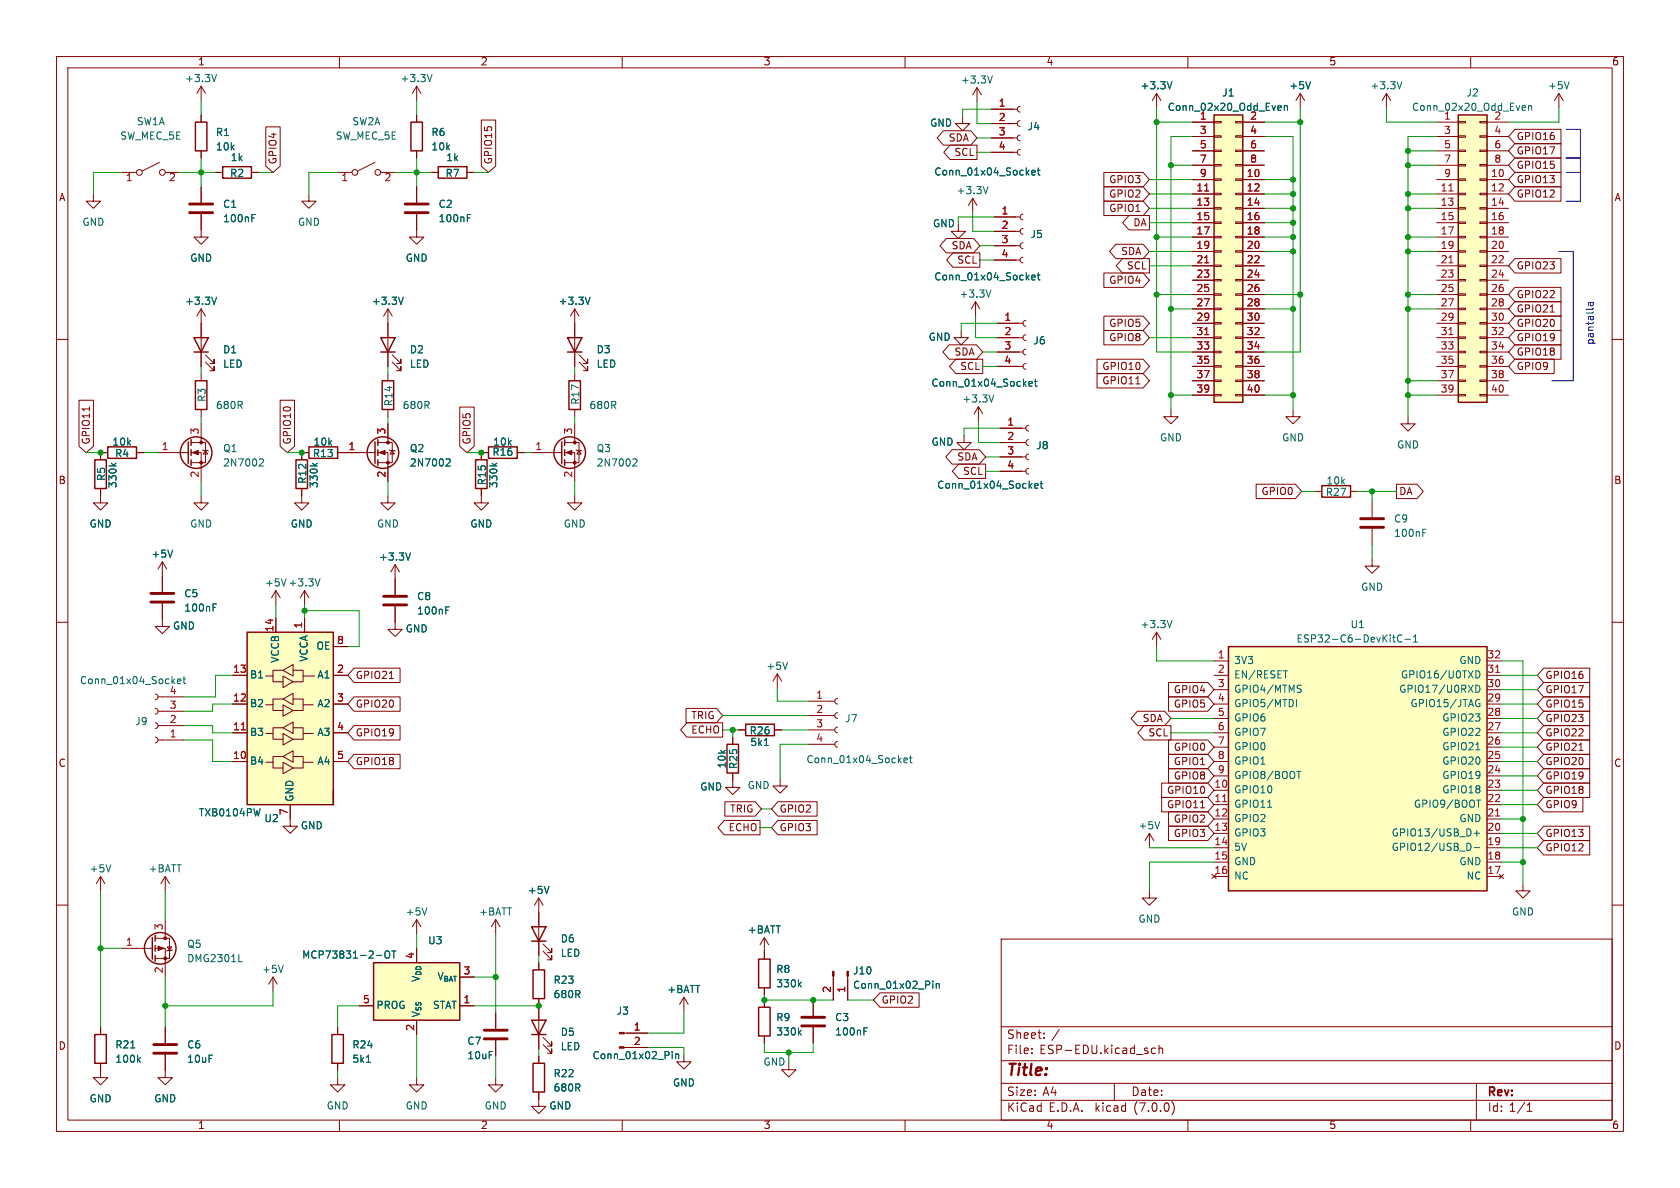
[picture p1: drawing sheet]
<svg xmlns="http://www.w3.org/2000/svg" width="297mm" height="210mm" viewBox="0 0 297 210" stroke-linecap="round" stroke-linejoin="round" font-family="sans-serif">
<g fill="none" stroke="#840000" stroke-width=".18">
<path d="M10 10h277v190h-277zM12 12h273v186h-273zM35.6 15.2v2.6M35.6 15.2l-.8 1.3M35.6 15.2l.7 1.3M60 10v2M73.7 15.2l-.8 1.3M73.7 15.2v2.6M73.7 15.2l.7 1.3M110 10v2M160 10v2M172.7 15.5l-.7 1.3"/>
<path d="M172.7 15.5v2.5M172.7 15.5l.8 1.3M175.3 19.3h4.5M180.3 18.8l-.3 .1-.2 .4 .2 .4 .3 .1M204.5 16.5l-.8 1.3M204.5 16.5v2.6M204.5 16.5l.7 1.3M210 10v2M229.9 16.5l-.8 1.3M229.9 16.5v2.6M229.9 16.5l.7 1.3M245.1 16.5l-.8 1.3"/>
<path d="M245.1 16.5v2.6M245.1 16.5l.8 1.3M260 10v2M275.6 16.5l-.8 1.3M275.6 16.5v2.6M275.6 16.5l.8 1.3M16.5 34.3v1.3h1.3l-1.3 1.2-1.3-1.2h1.3M21.6 30.5h2.5M28.2 28.7l-3.1 1.5M29.2 30.5h2.5M35.6 37.8v4.1h1.2l-1.2 1.3-1.3-1.3h1.3M35.6 20.3v1.3"/>
<path d="M35.6 26.7v1.2M35.6 33v2.8M38.1 30.5h1.3M44.4 30.5h1.3M47 22.4h2.5v7l-1.2 1.1-1.3-1.1zM54.6 34.3v1.3h1.3l-1.3 1.2-1.3-1.2h1.3M59.7 30.5h2.5M66.3 28.7l-3.1 1.5M67.3 30.5h2.5M73.7 37.8v4.1h1.2l-1.2 1.3-1.3-1.3h1.3M73.7 20.3v1.3M73.7 26.7v1.2"/>
<path d="M73.7 33v2.8M76.2 30.5h1.3M82.5 30.5h1.3M85.1 21.2h2.5v8.2l-1.2 1.1-1.3-1.1zM166.8 23.1h4.8l1.1 1.3-1.1 1.3h-4.8l-1.1-1.3zM168 25.7h4.7v2.5h-4.7l-1.2-1.3zM169.4 39.6v1.3h1.3l-1.3 1.3-1.3-1.3h1.3M170.2 20.6v1.2h1.2l-1.2 1.3-1.3-1.3h1.3M172 35.1l-.8 1.2M172 35.1v2.5M172 35.1l.7 1.2M175.3 26.9h4.5"/>
<path d="M175.3 24.4h4.5M175.3 21.8h4.5M175.8 38.4h4.5M180.3 26.4l-.3 .2-.2 .3 .2 .4 .3 .1M180.3 23.9l-.3 .1-.2 .4 .2 .3 .3 .2M180.3 21.3l-.3 .2-.2 .3 .2 .4 .3 .2M180.8 37.8l-.3 .2-.2 .3 .2 .4 .3 .2M195.1 35.6h7l1.1 1.2-1.1 1.3h-7zM195.1 30.5h7l1.1 1.3-1.1 1.2h-7zM195.1 33h7l1.1 1.3-1.1 1.3h-7zM199.6 38.1h3.6v2.5h-3.6l-1.1-1.2zM210.8 21.6h3.8"/>
<path d="M210.8 31.8h3.8M210.8 34.3h3.8M210.8 36.8h3.8M210.8 39.4h3.8M210.8 24.1h3.8M210.8 26.7h3.8M210.8 29.2h3.8M214.6 39.2h1.3v.3h-1.3zM214.6 36.7h1.3v.3h-1.3zM214.6 34.2h1.3v.2h-1.3zM214.6 31.6h1.3v.3h-1.3zM214.6 29.1h1.3v.2h-1.3z"/>
<path d="M214.6 26.5h1.3v.3h-1.3zM214.6 24h1.3v.3h-1.3zM214.6 21.5h1.3v.2h-1.3zM218.4 39.2h1.3v.3h-1.3zM218.4 36.7h1.3v.3h-1.3zM218.4 34.2h1.3v.2h-1.3zM218.4 31.6h1.3v.3h-1.3zM218.4 29.1h1.3v.2h-1.3zM218.4 26.5h1.3v.3h-1.3zM218.4 24h1.3v.3h-1.3zM218.4 21.5h1.3v.2h-1.3zM219.7 21.6h3.8"/>
<path d="M219.7 31.8h3.8M219.7 34.3h3.8M219.7 36.8h3.8M219.7 39.4h3.8M219.7 24.1h3.8M219.7 26.7h3.8M219.7 29.2h3.8M254 21.6h3.8M254 31.8h3.8M254 34.3h3.8M254 36.8h3.8M254 39.4h3.8"/>
<path d="M254 24.1h3.8M254 26.7h3.8M254 29.2h3.8M257.8 39.2h1.3v.3h-1.3zM257.8 36.7h1.3v.3h-1.3zM257.8 34.2h1.3v.2h-1.3zM257.8 31.6h1.3v.3h-1.3zM257.8 29.1h1.3v.2h-1.3zM257.8 26.5h1.3v.3h-1.3zM257.8 24h1.3v.3h-1.3zM257.8 21.5h1.3v.2h-1.3zM261.6 39.2h1.3v.3h-1.3z"/>
<path d="M261.6 36.7h1.3v.3h-1.3zM261.6 34.2h1.3v.2h-1.3zM261.6 31.6h1.3v.3h-1.3zM261.6 29.1h1.3v.2h-1.3zM261.6 26.5h1.3v.3h-1.3zM261.6 24h1.3v.3h-1.3zM261.6 21.5h1.3v.2h-1.3zM262.9 21.6h3.8M262.9 31.8h3.8M262.9 34.3h3.8M262.9 36.8h3.8M262.9 39.4h3.8"/>
<path d="M262.9 24.1h3.8M262.9 26.7h3.8M262.9 29.2h3.8M267.8 27.9h8.2v2.6h-8.2l-1.1-1.3zM267.8 25.4h8.2v2.5h-8.2l-1.1-1.2zM267.8 22.9h8.2v2.5h-8.2l-1.1-1.3zM267.8 33h8.2v2.6h-8.2l-1.1-1.3zM267.8 30.5h8.2v2.5h-8.2l-1.1-1.2zM10 60h2M35.6 54.6v10.2M35.6 54.6l-.8 1.3M35.6 54.6l.7 1.3"/>
<path d="M68.6 54.6l-.8 1.3M68.6 54.6v10.2M68.6 54.6l.7 1.3M101.6 54.6v10.2M101.6 54.6l-.8 1.3M101.6 54.6l.8 1.3M167.3 42.2h4.8l1.1 1.2-1.1 1.3h-4.8l-1.1-1.3zM168.5 44.7h4.7v2.5h-4.7l-1.1-1.2zM169.9 58.4v1.3h1.3l-1.3 1.3-1.2-1.3h1.2M172.5 53.3l-.8 1.3M172.5 53.3v2.6M172.5 53.3l.7 1.3"/>
<path d="M175.8 46h4.5M175.8 43.4h4.5M175.8 40.9h4.5M176.3 57.2h4.5M176.3 59.7h4.5M180.8 45.5l-.3 .1-.2 .4 .2 .3 .3 .2M180.8 42.9l-.3 .2-.2 .3 .2 .4 .3 .1M180.8 40.4l-.3 .1-.2 .4 .2 .3 .3 .2M181.4 59.2l-.4 .1-.1 .4 .1 .3 .4 .2M181.4 56.6l-.4 .2-.1 .3 .1 .4 .4 .2M195.1 55.9h7l1.1 1.3-1.1 1.2h-7zM195.1 58.4h7l1.1 1.3-1.1 1.3h-7z"/>
<path d="M195.1 48.3h7l1.1 1.2-1.1 1.3h-7zM197.3 43.2h4.8l1.1 1.3-1.1 1.2h-4.8l-1.1-1.2zM198.4 45.7h4.8v2.6h-4.8l-1.1-1.3zM210.8 41.9h3.8M210.8 44.5h3.8M210.8 47h3.8M210.8 49.5h3.8M210.8 52.1h3.8M210.8 54.6h3.8M210.8 57.2h3.8M210.8 59.7h3.8M214.6 59.6h1.3v.2h-1.3z"/>
<path d="M214.6 57h1.3v.3h-1.3zM214.6 54.5h1.3v.2h-1.3zM214.6 51.9h1.3v.3h-1.3zM214.6 49.4h1.3v.3h-1.3zM214.6 46.9h1.3v.2h-1.3zM214.6 44.3h1.3v.3h-1.3zM214.6 41.8h1.3v.2h-1.3zM218.4 59.6h1.3v.2h-1.3zM218.4 57h1.3v.3h-1.3zM218.4 54.5h1.3v.2h-1.3zM218.4 51.9h1.3v.3h-1.3zM218.4 49.4h1.3v.3h-1.3z"/>
<path d="M218.4 46.9h1.3v.2h-1.3zM218.4 44.3h1.3v.3h-1.3zM218.4 41.8h1.3v.2h-1.3zM219.7 41.9h3.8M219.7 44.5h3.8M219.7 47h3.8M219.7 49.5h3.8M219.7 52.1h3.8M219.7 54.6h3.8M219.7 57.2h3.8M219.7 59.7h3.8M254 41.9h3.8"/>
<path d="M254 44.5h3.8M254 47h3.8M254 49.5h3.8M254 52.1h3.8M254 54.6h3.8M254 57.2h3.8M254 59.7h3.8M257.8 59.6h1.3v.2h-1.3zM257.8 57h1.3v.3h-1.3zM257.8 54.5h1.3v.2h-1.3zM257.8 51.9h1.3v.3h-1.3zM257.8 49.4h1.3v.3h-1.3z"/>
<path d="M257.8 46.9h1.3v.2h-1.3zM257.8 44.3h1.3v.3h-1.3zM257.8 41.8h1.3v.2h-1.3zM261.6 59.6h1.3v.2h-1.3zM261.6 57h1.3v.3h-1.3zM261.6 54.5h1.3v.2h-1.3zM261.6 51.9h1.3v.3h-1.3zM261.6 49.4h1.3v.3h-1.3zM261.6 46.9h1.3v.2h-1.3zM261.6 44.3h1.3v.3h-1.3zM261.6 41.8h1.3v.2h-1.3zM262.9 41.9h3.8"/>
<path d="M262.9 44.5h3.8M262.9 47h3.8M262.9 49.5h3.8M262.9 52.1h3.8M262.9 54.6h3.8M262.9 57.2h3.8M262.9 59.7h3.8M267.8 53.3h8.2v2.6h-8.2l-1.1-1.3zM267.8 50.8h8.2v2.5h-8.2l-1.1-1.2zM267.8 55.9h8.2v2.5h-8.2l-1.1-1.2zM267.8 58.4h8.2v2.6h-8.2l-1.1-1.3zM267.8 45.7h8.2v2.6h-8.2l-1.1-1.3z"/>
<path d="M285 60h2M14 70.7h2.5v8.2l-1.3 1.1-1.2-1.1zM33.8 78.2h2.5v3.6h-2.5M35.6 66v1.3M35.6 72.4v1.3M35.6 74.9v3.3M35.8 79.5l.1 .1h.8l.1 .2M36.3 79.6l.4 .7h-.8zM36.3 64l1.5 1.5v-.7v.7h-.7M36.3 62.7l1.5 1.6v-.8v.8h-.7M49.5 70.7h2.6v8.2l-1.3 1.1-1.3-1.1zM66.8 78.2h2.5v3.6h-2.5"/>
<path d="M68.6 66v1.3M68.6 72.4v1.3M68.6 74.9v3.3M68.8 79.5l.2 .1h.7l.1 .2M69.3 64l1.6 1.5v-.7v.7h-.8M69.3 62.7l1.6 1.6v-.8v.8h-.8M69.3 79.6l.4 .7h-.7zM81.3 72h2.5v6.9l-1.3 1.1-1.2-1.1zM99.8 78.2h2.6v3.6h-2.6M101.6 66v1.3M101.6 72.4v1.3M101.6 74.9v3.3"/>
<path d="M101.9 79.5l.1 .1h.7l.2 .2M102.4 64l1.5 1.5v-.7v.7h-.8M102.4 62.7l1.5 1.6v-.8v.8h-.8M102.4 79.6l.3 .7h-.7zM167.8 61h4.8l1.1 1.2-1.1 1.3h-4.8l-1.1-1.3zM168.3 79.5h4.8l1.1 1.3-1.1 1.2h-4.8l-1.1-1.2zM169 63.5h4.7v2.5h-4.7l-1.1-1.2zM170.4 77v1.2h1.3l-1.3 1.3-1.2-1.3h1.2M173 71.9l-.8 1.3M173 71.9v2.5M173 71.9l.7 1.3M176.3 62.2h4.5"/>
<path d="M176.3 64.8h4.5M176.8 78.2h4.6M176.8 75.7h4.6M181.4 64.3l-.4 .1-.1 .4 .1 .3 .4 .2M181.4 61.7l-.4 .2-.1 .3 .1 .4 .4 .1M181.9 77.7l-.4 .2-.1 .3 .1 .4 .4 .1M181.9 75.2l-.4 .1-.1 .4 .1 .3 .4 .2M193.9 63.5h8.2l1.1 1.3-1.1 1.2h-8.2zM193.9 66h8.2l1.1 1.3-1.1 1.3h-8.2zM200.8 67.9h.7M207 72.4v1.3h1.3l-1.3 1.2-1.3-1.2h1.3M210.8 62.2h3.8"/>
<path d="M210.8 64.8h3.8M210.8 67.3h3.8M210.8 69.9h3.8M214.6 69.7h1.3v.3h-1.3zM214.6 67.2h1.3v.2h-1.3zM214.6 64.6h1.3v.3h-1.3zM214.6 62.1h1.3v.3h-1.3zM218.4 69.7h1.3v.3h-1.3zM218.4 67.2h1.3v.2h-1.3zM218.4 64.6h1.3v.3h-1.3zM218.4 62.1h1.3v.3h-1.3zM219.7 62.2h3.8"/>
<path d="M219.7 64.8h3.8M219.7 67.3h3.8M219.7 69.9h3.8M228.6 72.4v1.3h1.3l-1.3 1.2-1.3-1.2h1.3M248.9 73.7v1.2h1.3l-1.3 1.3-1.3-1.3h1.3M254 62.2h3.8M254 64.8h3.8M254 67.3h3.8M254 69.9h3.8M257.8 69.7h1.3v.3h-1.3zM257.8 67.2h1.3v.2h-1.3zM257.8 64.6h1.3v.3h-1.3z"/>
<path d="M257.8 62.1h1.3v.3h-1.3zM261.6 69.7h1.3v.3h-1.3zM261.6 67.2h1.3v.2h-1.3zM261.6 64.6h1.3v.3h-1.3zM261.6 62.1h1.3v.3h-1.3zM262.9 62.2h3.8M262.9 64.8h3.8M262.9 67.3h3.8M262.9 69.9h3.8M267.8 63.5h7v2.5h-7l-1.1-1.2zM267.8 61h8.2v2.5h-8.2l-1.1-1.3zM17.8 86.4v2.5h1.2l-1.2 1.3-1.3-1.3h1.3"/>
<path d="M19 80h-1.2v1.3M24.1 80h1.3M27.9 80h5.4M28.7 99.3l-.8 1.3M28.7 99.3v5.3M28.7 99.3l.8 1.3M33.8 80h1.8v5.1M35.6 87.6v1.3h1.2l-1.2 1.3-1.3-1.3h1.3M53.3 86.4v2.5h1.3l-1.3 1.3-1.2-1.3h1.2M54.6 80h-1.3v1.3M59.7 80h6.6M66.8 80h1.8v5.1"/>
<path d="M68.6 87.6v1.3h1.2l-1.2 1.3-1.3-1.3h1.3M69.8 99.8v5.4M69.8 99.8l-.7 1.3M69.8 99.8l.8 1.3M85.1 86.4v2.5h1.3l-1.3 1.3-1.3-1.3h1.3M86.4 80h-1.3v1.3M91.4 80h1.3M94 80h5.3M99.8 80h1.8v5.1M101.6 87.6v1.3h1.3l-1.3 1.3-1.3-1.3h1.3M169.5 82h4.7v2.6h-4.7l-1.1-1.3zM176.8 83.3h4.6"/>
<path d="M176.8 80.8h4.6M181.9 82.8l-.4 .1-.1 .4 .1 .4 .4 .1M181.9 80.3l-.4 .1-.1 .4 .1 .3 .4 .2M222.1 85.6h6.9l1.1 1.3-1.1 1.2h-6.9zM232.4 86.9h1.3M238.8 86.9h1.2M242.6 98.8v1.3h1.2l-1.2 1.2-1.3-1.2h1.3M242.6 88.6v2.8M242.6 93.5v2.8M246.9 85.6h3.6l1.1 1.3-1.1 1.2h-3.6zM10 110h2M28.7 106.7v4h1.3l-1.3 1.3-1.3-1.3h1.3"/>
<path d="M41.1 119.4h2.6M48.3 119.5v1h1.7M48.8 104.4l-.8 1.3M48.8 104.4v2.5M48.8 109.2v2.6M48.8 104.4l.7 1.3M50 119.5l1.8 1-1.8 1zM50 118.5l1.8-1v2zM50 118.5h-1.7v1h-1.3M51.8 118.5h1.8v1M53.8 104.4v2.5M53.8 109.2v2.6"/>
<path d="M53.8 104.4l-.7 1.3M53.8 104.4l.8 1.3M55.6 119.5h-2v1h-1.8M58.9 119.4h2.6M58.9 114.3h2.6M62.6 118.1h8.1v2.6h-8.1l-1.1-1.3zM69.8 107.2v4.1h1.3l-1.3 1.2-1.2-1.2h1.2M137.4 119.1l-.7 1.3M137.4 119.1v2.6M137.4 119.1l.8 1.3M204.5 111.8v2.5M204.5 111.8l-.8 1.2"/>
<path d="M204.5 111.8l.7 1.2M214.6 119.4h2.6M214.6 116.8h2.6M262.9 119.4h2.5M262.9 116.8h2.5M272.9 118.1h8.1v2.6h-8.1l-1.1-1.3zM285 110h2M27.4 122.7l.4 .1 .1 .4-.1 .4-.4 .1M27.4 125.2l.4 .2 .1 .3-.1 .4-.4 .1M27.4 127.8l.4 .1 .1 .4-.1 .3-.4 .2M27.4 130.3l.4 .2 .1 .3-.1 .4-.4 .1M27.9 123.2h4.6"/>
<path d="M27.9 125.7h4.6M27.9 128.3h4.6M27.9 130.8h4.6M41.1 134.6h2.6M41.1 129.5h2.6M41.1 124.5h2.6M48.3 134.7v1.1h1.7M48.3 129.7v1h1.7M48.3 124.6v1h1.7M50 134.7l1.8 1.1-1.8 1zM50 129.7l1.8 1-1.8 1zM50 124.6l1.8 1-1.8 1z"/>
<path d="M50 133.7l1.8-1v2zM50 133.7h-1.7v1h-1.3M50 128.7l1.8-1.1v2.1zM50 128.7h-1.7v1h-1.3M50 123.6l1.8-1v2zM50 123.6h-1.7v1h-1.3M51.8 133.7h1.8v1M51.8 128.7h1.8v1M51.8 123.6h1.8v1M55.4 134.7h-1.8v1.1h-1.8M55.4 129.7h-1.8v1h-1.8M55.4 124.6h-1.8v1h-1.8"/>
<path d="M58.9 134.6h2.6M58.9 129.5h2.6M58.9 124.5h2.6M62.6 123.2h8.1v2.5h-8.1l-1.1-1.2zM62.6 128.3h8.1v2.5h-8.1l-1.1-1.3zM62.6 133.3h8.1v2.6h-8.1l-1.1-1.3zM121.3 125.2h5.4l1.1 1.3-1.1 1.3h-5.4zM121.4 127.8h6.4v2.5h-6.4l-1.1-1.3zM129.5 136.7v2.5h1.3l-1.3 1.3-1.2-1.3h1.2M129.5 130.3v1.3M130.6 129h1.2M136.9 129h1.3"/>
<path d="M137.9 137.7v1.2h1.3l-1.3 1.3-1.2-1.3h1.2M143 131.6h4.6M143 129h4.6M143 126.5h4.6M143 124h4.6M148.1 131.1l-.4 .1-.1 .4 .1 .3 .4 .2M148.1 128.5l-.4 .2-.1 .3 .1 .4 .4 .1M148.1 126l-.4 .1-.1 .4 .1 .3 .4 .2M148.1 123.4l-.4 .2-.1 .3 .1 .4 .4 .2M201.1 125.7h4.8l1.1 1.3-1.1 1.3h-4.8l-1.1-1.3zM202.2 128.3h4.8v2.5h-4.8l-1.1-1.3zM205.4 138.4h8.1l1.1 1.3-1.1 1.3h-8.1z"/>
<path d="M206.6 130.8h6.9l1.1 1.3-1.1 1.3h-6.9zM206.6 133.3h6.9l1.1 1.3-1.1 1.3h-6.9zM206.6 135.9h6.9l1.1 1.3-1.1 1.2h-6.9zM206.6 120.6h6.9l1.1 1.3-1.1 1.3h-6.9zM206.6 123.2h6.9l1.1 1.3-1.1 1.2h-6.9zM214.6 134.6h2.6M214.6 129.5h2.6M214.6 124.5h2.6M214.6 139.7h2.6M214.6 137.2h2.6M214.6 132.1h2.6M214.6 127h2.6"/>
<path d="M214.6 121.9h2.6M262.9 134.6h2.5M262.9 129.5h2.5M262.9 124.5h2.5M262.9 139.7h2.5M262.9 137.2h2.5M262.9 132.1h2.5M262.9 127h2.5M262.9 121.9h2.5M272.9 138.4h8.1v2.6h-8.1l-1.1-1.3zM272.9 135.9h8.1v2.5h-8.1l-1.1-1.2zM272.9 133.3h8.1v2.6h-8.1l-1.1-1.3z"/>
<path d="M272.9 123.2h8.1v2.5h-8.1l-1.1-1.2zM272.9 130.8h8.1v2.6h-8.1l-1.1-1.3zM272.9 120.6h8.1v2.6h-8.1l-1.1-1.3zM272.9 128.3h8.1v2.5h-8.1l-1.1-1.3zM272.9 125.7h8.1v2.6h-8.1l-1.1-1.3zM10 160h2M17.8 154.9v2.6M17.8 154.9l-.8 1.3M17.8 154.9l.7 1.3M29.2 154.9v2.6M29.2 154.9l-.8 1.3M29.2 154.9l.8 1.3"/>
<path d="M51.3 142.2v3.9h1.3l-1.3 1.2-1.3-1.2h1.3M95.2 158.8v10.1M95.2 158.8l-.7 1.2M95.2 158.8l.8 1.2M128 145h6.4v2.6h-6.4l-1.1-1.3zM128.1 141.7h5.4l1.1 1.3-1.1 1.3h-5.4zM137.5 141.7h6.9v2.6h-6.9l-1.1-1.3zM137.5 145h6.9v2.6h-6.9l-1.1-1.3zM203.2 157.5v1.3h1.3l-1.3 1.2-1.3-1.2h1.3M203.2 147.3l-.8 1.3M203.2 147.3v2.6M203.2 147.3l.8 1.3"/>
<path d="M205.4 141h8.1l1.1 1.2-1.1 1.3h-8.1zM206.6 143.5h6.9l1.1 1.3-1.1 1.3h-6.9zM206.6 146h6.9l1.1 1.3-1.1 1.3h-6.9zM212.2 142.8h.8M214.6 149.9h2.6M214.6 142.2h2.6M214.6 144.8h2.6M214.6 147.3h2.6M214.6 152.4h2.6M214.6 154.9h2.6M262.9 149.9h2.5M262.9 142.2h2.5"/>
<path d="M262.9 144.8h2.5M262.9 147.3h2.5M262.9 152.4h2.5M262.9 154.9h2.5M265 154.6l.8 .7M265.8 154.6l-.8 .7M269.2 156.2v1.3h1.3l-1.3 1.3-1.2-1.3h1.2M272.9 141h6.9v2.5h-6.9l-1.1-1.3zM272.9 148.6h8.1v2.5h-8.1l-1.1-1.2zM272.9 146h8.1v2.6h-8.1l-1.1-1.3zM285 160h2M21.6 167.6h5.3"/>
<path d="M27.4 167.6h1.8v5.1M27.4 165.9h2.6v3.5h-2.6M29.2 162.6v3.3M29.6 167.4h.8l-.4 .6zM30.5 167.9l-.1 .1h-.8l-.1 .1M48.3 172.7l-.8 1.3M48.3 172.7v2.6M48.3 172.7l.7 1.3M63.5 177.8h2.5M73.7 162.6v2.5M73.7 162.6l-.8 1.2M73.7 162.6l.7 1.2"/>
<path d="M81.3 177.8h2.5M87.6 162.6l-.7 1.2M87.6 162.6v2.5M87.6 179.1v2.8M87.6 162.6l.8 1.2M95.2 170.2v1.3M95.2 176.5v8.9M96 168.1l1.5 1.6v-.8v.8h-.7M96 166.9l1.5 1.5v-.8v.8h-.7M120.9 176.3l-.8 1.2M120.9 176.3v2.5M120.9 176.3l.8 1.2"/>
<path d="M135.1 165.7v3.8M135.1 174.6v1.3M135.1 176.8v1.3M135.1 165.7l-.7 1.3M135.1 165.7l.8 1.3M143.8 176.8v2.8M147.3 172.6v4.2M149.9 172.6v4.2M155.5 175.5h7v2.6h-7l-1.1-1.3zM177 166h108v32h-108zM17.8 188v2.5h1.2l-1.2 1.3-1.3-1.3h1.3M17.8 181.6v1.3"/>
<path d="M29.2 186.4v4.1h1.3l-1.3 1.3-1.3-1.3h1.3M29.2 181.6v2.8M59.7 190.5v1.3h1.3l-1.3 1.2-1.3-1.2h1.3M59.7 181.6v1.3M59.7 188v1.2M60 198v2M73.7 190.5v1.3h1.2l-1.2 1.2-1.3-1.2h1.3M73.7 180.3v2.6M87.6 190.5v1.3h1.3l-1.3 1.2-1.2-1.2h1.2M87.6 183.9v2.8M95.2 193v2.6h1.3l-1.3 1.3-1.2-1.3h1.2M95.2 186.7v1.3"/>
<path d="M96 184.7l1.5 1.5v-.8v.8h-.7M96 183.4l1.5 1.5v-.7v.7h-.7M110 198v2M110.3 185.2h4.3M110.3 182.6h4.3M120.9 186.4v1.3h1.3l-1.3 1.3-1.3-1.3h1.3M135.1 183.1v1.3M139.4 187.8v1.3h1.3l-1.3 1.3-1.2-1.3h1.2M143.8 181.6v2.8M160 198v2M177 194.5h108M177 191.5h108"/>
<path d="M177 187.5h108M177 181.5h108M182.4 186.1v.2M182.4 185.3v.2M184.6 183.4v.2M184.6 182.6v.2M197 191.5v3M204.3 185.3h-.5l-.3 .2v.5l.2 .2h.6M204.9 185.4l.2-.1h.4v1M204.9 184.8v1.5M207.2 194.7a1.72 1.72 0 0 1 0 2.3M210 198v2"/>
<path d="M260 198v2M261 191.5v6.5M270 196.5h.8M270 195.4l.4-.4v1.5"/>
<circle cx="24.6" cy="30.5" r=".51"/>
<circle cx="28.7" cy="30.5" r=".51"/>
<circle cx="62.7" cy="30.5" r=".51"/>
<circle cx="66.8" cy="30.5" r=".51"/>
</g>
<g fill="none" stroke="#840000" stroke-width=".25">
<path d="M34.5 21.6h2.1v5.1h-2.1zM39.4 29.5h5v2h-5zM72.6 21.6h2.1v5.1h-2.1zM77.5 29.5h5v2h-5zM214.6 20.3h5.1v50.8h-5.1zM257.8 20.3h5.1v50.8h-5.1zM34.3 59.7h2.5l-1.2 2.5zM67.3 59.7h2.5l-1.2 2.5zM100.3 59.7h2.6l-1.3 2.5zM19 79h5.1v2h-5.1zM33.3 78.1v3.8M33.8 77.7v1"/>
<path d="M33.8 79.5v1M34.3 62.2h2.5M34.5 67.3h2.1v5.1h-2.1zM54.6 79h5.1v2h-5.1zM66.3 78.1v3.8M66.8 77.7v1M66.8 79.5v1M67.3 62.2h2.5M67.6 67.3h2v5.1h-2zM86.4 79h5v2h-5zM99.3 78.1v3.8M99.8 77.7v1"/>
<path d="M99.8 79.5v1M100.3 62.2h2.6M100.6 67.3h2v5.1h-2zM16.8 81.3h2v5.1h-2zM33.8 81.3v1M52.3 81.3h2.1v5.1h-2.1zM66.8 81.3v1M84.1 81.3h2v5.1h-2zM99.8 81.3v1M233.7 85.9h5.1v2h-5.1zM43.7 111.8h15.2v30.4h-15.2zM217.2 114.3h45.7v43.2h-45.7z"/>
<path d="M58.9 139.7v2.5zM128.5 131.6h2.1v5.1h-2.1zM131.8 128h5.1v2h-5.1zM26.9 165.7v3.8M27.4 165.4v1M27.4 167.1v1M27.4 168.9v1M66 170.2h15.3v10.1h-15.3zM94 163.8h2.5l-1.3 2.6zM94 166.4h2.5M94.2 171.5h2.1v5h-2.1zM134.1 178.1h2v5h-2z"/>
<path d="M134.1 169.5h2v5.1h-2zM16.8 182.9h2v5.1h-2zM58.7 182.9h2v5.1h-2zM94 180.3h2.5l-1.3 2.6zM94 182.9h2.5M94.2 188h2.1v5h-2.1z"/>
<circle cx="34.7" cy="80" r="2.79"/>
<circle cx="67.7" cy="80" r="2.79"/>
<circle cx="100.7" cy="80" r="2.79"/>
<circle cx="28.3" cy="167.6" r="2.79"/>
</g>
<g fill="none" stroke="#006464" stroke-width=".18">
<path d="M38.3 13.2l-.4 1.2M76.4 13.2l-.4 1.2M175.4 13.4l-.4 1.3M207.2 14.4l-.4 1.3M226.1 18.7h.4v.3l-.6 .1M226.5 19.5h-.4M227.1 18.8l.1-.1h.3l.1 .8M227.1 18.7v.8M231.7 14.4l-.4 1.3M247.8 14.4l-.4 1.3M269.3 18.7h.3l.1 .3-.6 .1M269.6 19.5h-.3"/>
<path d="M270.2 18.8l.2-.1h.3l.1 .8M270.2 18.7v.8M277.4 14.4l-.4 1.3M44.5 37.9h.6M82.6 37.9h.6M174.7 33l-.4 1.2M182.4 30.5l.6-.1v-.2l-.4-.1-.2 .2 .1 .6h.5M183.4 30.1h.5M183.6 29.7v1.1l.3 .1M38.3 52.5l-.4 1.3M71.3 52.5l-.4 1.3M104.3 52.5l-.4 1.3"/>
<path d="M175.2 51.3l-.4 1.2M182.4 49.1l.6-.2v-.2l-.4-.1-.2 .2 .1 .6h.5M183.4 48.6h.5M183.6 48.2v1.1l.3 .2M175.7 69.8l-.4 1.3M181.9 67.9l.6-.2-.1-.2-.3-.1-.2 .2 .1 .6h.4M182.9 67.4h.5M183 67v1.1l.4 .2M19.7 81.9l.5 .5M20.5 81.9l-.5 .3M30.5 97.2l-.4 1.3M46 81.1l.5 .1 .1 .3-.8 .9h.8"/>
<path d="M55.2 81.9l.5 .5M56.1 81.9l-.5 .3M72.6 97.7l-.5 1.3M79.1 81.1l.4 .1 .1 .3-.8 .9h.8M87 81.9l.5 .5M87.8 81.9l-.4 .3M112.1 81.1l.4 .1 .1 .3-.8 .9h.8M182.9 85.9l.6-.1v-.3h-.4l-.2 .2 .1 .6h.5M183.9 85.5h.5M184.1 85v1.1l.3 .2M251.5 93.6h.6M32.5 119.6v1.1l.3 .2"/>
<path d="M37.7 106.8h.6M56.6 102.3l-.5 1.3M78.8 107.3h.6M139.2 117.1l-.4 1.2M207.2 109.7l-.4 1.3M246.2 112.7h.5M246.4 113.3l.3 .2M247.8 112.3a.6 .6 0 0 0-.8 .5 .6 .6 0 0 0 .6 .7l.2-.1M248.4 113h.9M249.9 113.5h.7M249.9 112.6l.4-.4v1.3M260.9 118.6a.64 .64 0 0 1 .7 .6 .64 .64 0 0 1-.7 .6z"/>
<path d="M31.4 120.4l.6-.1-.1-.2-.3-.1-.2 .2v.6h.5M32.3 120h.5M135.1 131.8h.7M159.8 134.4l.6-.1-.1-.3h-.3l-.2 .2 .1 .6h.4M160.8 134h.5M160.9 133.6v1.1l.4 .1M229.2 123.7v1.2M229.3 136.4h.7M229.6 121.1l.4 .1M229.8 121.8l.2 .2-.2 .4M260.9 132.5h.7M260.9 121.1a.64 .64 0 0 1 .7 .7 .64 .64 0 0 1-.7 .6z"/>
<path d="M261.1 123.7h.5M261.4 124.4h.2v.4l-.2 .1h-.3M19.6 152.9l-.4 1.2M46 143l-.3 1.2M97.1 156.7l-.5 1.2M205 145.2l-.4 1.3M259.6 149.1a.68 .68 0 0 1 .5 .6 .68 .68 0 0 1-.5 .6M260.6 149.8h1M260.6 147.3h1M261 141.4h.8M261.1 146.8v1M261.4 141.4v1.3"/>
<path d="M42.2 170h.6M50.1 170.6l-.4 1.3M66.5 168.9h1M68.1 168.3l.2-.2a.43 .43 0 0 1 .6 .4v.5a.42 .42 0 0 1-.4 .4 .42 .42 0 0 1-.5-.4zM69.3 168.1h.7M69.6 168.1v1.3M75.5 160.5l-.4 1.3M141.3 174l.3 .5M141.6 173.6l-.4 .5M164.9 173.4v.2M164.9 173.9v.8M165.5 173.9v.8"/>
<path d="M165.5 174l.2-.1h.3l.1 .8M24.4 187.3l.4 .5M24.8 186.9l-.5 .5M64.8 187.8h.7M118.8 185.9v.1M118.8 186.3v.9M119.4 186.3v.9M119.4 186.4l.2-.1 .3 .1 .1 .8M141.3 182.5l.3 .5M141.6 182.1l-.4 .5M152.7 181.7h.6"/>
</g>
<g fill="#ffffc2" stroke="#ffffc2" stroke-width=".18">
<path d="M43.7 111.8h15.2v30.4h-15.2z"/>
<path d="M214.6 20.3h5.1v50.8h-5.1z"/>
<path d="M217.2 114.3h45.7v43.2h-45.7z"/>
<path d="M66 170.2h15.3v10.1h-15.3z"/>
<path d="M257.8 20.3h5.1v50.8h-5.1z"/>
</g>
<path d="M213 33.8h.7M256.1 33.8h.8M213 46.5h.7M213 59.2h.7M256.1 46.5h.8M256.1 59.2h.8M264.4 118.8h.7M42.7 129h.7M216.1 141.7h.8M264.4 144.2h.7" fill="none" stroke="#a90000" stroke-width=".18"/>
<g fill="#840000" stroke="#840000" stroke-width=".18">
<path d="M34 80l1.1-.4v.8z"/>
<path d="M67.1 80l1-.4v.8z"/>
<path d="M147.2 171.7h.2v.9h-.2z"/>
<path d="M149.7 171.7h.3v.9h-.3z"/>
<path d="M109.5 185h.8v.3h-.8z"/>
<path d="M109.5 182.5h.8v.3h-.8z"/>
<path d="M27.9 167.3l1.1 .3-1.1 .4z"/>
<path d="M100.1 80l1-.4v.8z"/>
<circle cx="35.6" cy="81.8" r=".25"/>
<circle cx="35.6" cy="78.2" r=".25"/>
<circle cx="68.6" cy="81.8" r=".25"/>
<circle cx="68.6" cy="78.2" r=".25"/>
<circle cx="29.2" cy="169.4" r=".25"/>
<circle cx="29.2" cy="165.9" r=".25"/>
<circle cx="101.6" cy="81.8" r=".25"/>
<circle cx="101.6" cy="78.2" r=".25"/>
</g>
<g fill="none" stroke="#840000" stroke-width=".51">
<path d="M33.5 37.6h4.1M33.5 36.1h4.1M71.6 37.6h4.1M71.6 36.1h4.1M240.5 93.2h4.1M240.5 91.7h4.1M26.7 106.4h4M26.7 104.9h4M67.8 106.9h4.1M67.8 105.4h4.1M141.7 179.8h4.1M27.2 186.2h4"/>
<path d="M27.2 184.7h4M85.6 183.6h4.1M85.6 182.1h4.1M141.7 181.4h4.1"/>
</g>
<path d="M276.9 30.5h2.5M276.9 22.9h2.5v12.7h-2.5M276.9 27.9h2.5M275.6 44.5h2.5v22.8h-3.8M281.1 53.5l.1 .4 .2 .2 .3-.2-.1-.4M281.7 53.5h-.8v.5" fill="none" stroke="#0000c2" stroke-width=".18"/>
<g fill="none" stroke="#009600" stroke-width=".18">
<path d="M35.6 17.8v2.5M73.7 17.8v2.5M172.7 18v3.8h2.6M175.3 19.3h-5.1v1.3M204.5 19.1v43.1h6.3M229.9 19.1v43.1h-6.4M245.1 19.1v2.5h8.9M275.6 19.1v2.5h-8.9M21.6 30.5h-5.1v3.8M31.7 30.5h6.4M35.6 27.9v5.1M45.7 30.5h2.6"/>
<path d="M59.7 30.5h-5.1v3.8M69.8 30.5h6.4M73.7 27.9v5.1M83.8 30.5h2.6M172 37.6v3.3h3.8M172.7 26.9h2.6M172.7 24.4h2.6M175.8 38.4h-6.4v1.2M203.2 34.3h7.6M203.2 36.8h7.6M203.2 39.4h7.6M203.2 31.8h7.6"/>
<path d="M204.5 21.6h6.3M207 29.2h3.8M210.8 24.1h-3.8v48.3M223.5 34.3h5.1M223.5 36.8h5.1M223.5 39.4h5.1M223.5 31.8h5.1M223.5 24.1h5.1v48.3M223.5 21.6h6.4M248.9 34.3h5.1M248.9 36.8h5.1M248.9 29.2h5.1"/>
<path d="M248.9 26.7h5.1M254 24.1h-5.1v49.6M172.5 55.9v3.8h3.8M173.2 43.4h2.6M173.2 46h2.6M176.3 57.2h-6.4v1.2M203.2 59.7h7.6M203.2 44.5h7.6M203.2 47h7.6M204.5 41.9h6.3M204.5 52.1h6.3M207 54.6h3.8"/>
<path d="M223.5 41.9h5.1M223.5 44.5h5.1M223.5 54.6h5.1M223.5 52.1h6.4M248.9 41.9h5.1M248.9 44.5h5.1M248.9 54.6h5.1M248.9 52.1h5.1M35.6 64.8v1.2M35.6 73.7v1.2M68.6 64.8v1.2M68.6 73.7v1.2"/>
<path d="M101.6 64.8v1.2M101.6 73.7v1.2M173 74.4v3.8h3.8M173.7 64.8h2.6M173.7 62.2h2.6M176.8 75.7h-6.4v1.3M207 69.9h3.8M223.5 69.9h5.1M248.9 69.9h5.1M248.9 67.3h5.1M15.2 80h2.6M25.4 80h2.5"/>
<path d="M35.6 85.1v2.5M50.8 80h2.5M68.6 85.1v2.5M82.5 80h2.6M92.7 80h1.3M101.6 85.1v2.5M174.2 83.3h2.6M174.2 80.8h2.6M230.1 86.9h2.3M240 86.9h6.9M242.6 86.9v1.7M242.6 96.3v2.5"/>
<path d="M41.1 119.4h-3v3.8h-5.6M48.8 106.9v2.3M53.8 108h9.7v6.3h-2M53.8 106.9v2.3M204.5 114.3v2.5h10.1M265.4 119.4h6.4M265.4 116.8h3.8v39.4M32.5 128.3h5.1v1.2h3.5M32.5 130.8h5.1v3.8h3.5M41.1 124.5h-3.5v1.2h-5.1M127.8 126.5h15.2M127.8 129h2.8"/>
<path d="M129.5 129v1.3M137.4 121.7v2.3h5.6M138.2 129h4.8M143 131.6h-5.1v6.1M207 127h7.6M207 129.5h7.6M265.4 124.5h6.4M265.4 134.6h6.4M265.4 137.2h6.4M265.4 132.1h6.4M265.4 139.7h6.4M265.4 121.9h6.4"/>
<path d="M265.4 127h6.4M265.4 129.5h6.4M17.8 157.5v24.1M29.2 157.5v5.1M134.4 146.3h2M134.6 143h1.8M203.2 149.9h11.4M214.6 152.4h-11.4v5.1M265.4 147.3h6.4M265.4 144.8h3.8M265.4 149.9h6.4M265.4 152.4h3.8"/>
<path d="M265.4 142.2h6.4M17.8 167.6h3.8M29.2 172.7v8.9M48.3 175.3v2.5h-19.1M63.5 177.8h-3.8v3.8M73.7 165.1v2.5M83.8 177.8h11.4M83.8 172.7h3.8M87.6 165.1v14M95.2 168.9v1.3M120.9 178.8v3.8h-6.3M135.1 175.9v.9h12.2"/>
<path d="M149.9 176.8h4.5M59.7 189.2v1.3M73.7 182.9v7.6M87.6 186.7v3.8M95.2 185.4v1.3M114.6 185.2h6.3v1.2M135.1 184.4v1.7h8.7v-1.7M139.4 186.1v1.7"/>
</g>
<g fill="#009600" stroke="#009600" stroke-width=".18">
<circle cx="204.5" cy="41.9" r=".46"/>
<circle cx="207" cy="54.6" r=".46"/>
<circle cx="204.5" cy="52.1" r=".46"/>
<circle cx="53.8" cy="108" r=".46"/>
<circle cx="85.1" cy="80" r=".46"/>
<circle cx="53.3" cy="80" r=".46"/>
<circle cx="87.6" cy="172.7" r=".46"/>
<circle cx="95.2" cy="177.8" r=".46"/>
<circle cx="35.6" cy="30.5" r=".46"/>
<circle cx="73.7" cy="30.5" r=".46"/>
<circle cx="135.1" cy="176.8" r=".46"/>
<circle cx="129.5" cy="129" r=".46"/>
<circle cx="143.8" cy="176.8" r=".46"/>
<circle cx="139.4" cy="186.1" r=".46"/>
<circle cx="17.8" cy="167.6" r=".46"/>
<circle cx="29.2" cy="177.8" r=".46"/>
<circle cx="17.8" cy="80" r=".46"/>
<circle cx="228.6" cy="41.9" r=".46"/>
<circle cx="228.6" cy="39.4" r=".46"/>
<circle cx="229.9" cy="21.6" r=".46"/>
<circle cx="228.6" cy="31.8" r=".46"/>
<circle cx="204.5" cy="21.6" r=".46"/>
<circle cx="207" cy="29.2" r=".46"/>
<circle cx="228.6" cy="36.8" r=".46"/>
<circle cx="228.6" cy="34.3" r=".46"/>
<circle cx="269.2" cy="144.8" r=".46"/>
<circle cx="269.2" cy="152.4" r=".46"/>
<circle cx="242.6" cy="86.9" r=".46"/>
<circle cx="228.6" cy="69.9" r=".46"/>
<circle cx="228.6" cy="54.6" r=".46"/>
<circle cx="228.6" cy="44.5" r=".46"/>
<circle cx="207" cy="69.9" r=".46"/>
<circle cx="248.9" cy="41.9" r=".46"/>
<circle cx="248.9" cy="29.2" r=".46"/>
<circle cx="248.9" cy="34.3" r=".46"/>
<circle cx="248.9" cy="36.8" r=".46"/>
<circle cx="248.9" cy="26.7" r=".46"/>
<circle cx="229.9" cy="52.1" r=".46"/>
<circle cx="248.9" cy="44.5" r=".46"/>
<circle cx="248.9" cy="54.6" r=".46"/>
<circle cx="248.9" cy="52.1" r=".46"/>
<circle cx="248.9" cy="67.3" r=".46"/>
<circle cx="248.9" cy="69.9" r=".46"/>
</g>
<text font-size="2.8" fill="#840000" x="178" y="190.8">Title:</text>
<g font-size="2.1" fill="#840000">
<text x="178" y="183.9">Sheet:</text>
<text x="185.9" y="183.9">/</text>
<text x="178" y="186.6">File:</text>
<text x="183.8" y="186.6">ESP-EDU.kicad_sch</text>
<text x="178" y="196.8">KiCad</text>
<text x="178" y="194">Size:</text>
<text x="184.3" y="194">A4</text>
<text x="185.4" y="196.8">E.D.A.</text>
<text x="193.7" y="196.8">kicad</text>
<text x="200" y="194">Date:</text>
<text x="200.6" y="196.8">(7.0.0)</text>
<text x="263" y="194.2">Rev:</text>
<text x="263" y="196.8">Id: 1/1</text>
</g>
<g font-size="1.8" fill="#840000">
<text x="35" y="11.8">1</text>
<text x="85" y="11.8">2</text>
<text x="135" y="11.8">3</text>
<text x="185" y="11.8">4</text>
<text x="235" y="11.8">5</text>
<text x="285" y="11.8">6</text>
<text x="49.2" y="29.1" transform="rotate(-90 49.2 29.1)">GPIO4</text>
<text x="87.3" y="29.1" transform="rotate(-90 87.3 29.1)">GPIO15</text>
<text x="167.6" y="25.3">SDA</text>
<text x="168.6" y="27.8">SCL</text>
<text x="268.1" y="27.6">GPIO17</text>
<text x="268.1" y="25">GPIO16</text>
<text x="10.4" y="35.8">A</text>
<text x="196" y="32.7">GPIO3</text>
<text x="196" y="35.2">GPIO2</text>
<text x="268.1" y="30.1">GPIO15</text>
<text x="268.1" y="35.2">GPIO12</text>
<text x="268.1" y="32.7">GPIO13</text>
<text x="285.4" y="35.8">A</text>
<text x="196" y="37.7">GPIO1</text>
<text x="200.2" y="40.3">DA</text>
<text x="168.1" y="44.4">SDA</text>
<text x="169.1" y="46.9">SCL</text>
<text x="198.1" y="45.4">SDA</text>
<text x="199.1" y="47.9">SCL</text>
<text x="268.1" y="47.9">GPIO23</text>
<text x="196" y="50.4">GPIO4</text>
<text x="268.1" y="53">GPIO22</text>
<text x="196" y="58.1">GPIO5</text>
<text x="268.1" y="55.5">GPIO21</text>
<text x="268.1" y="58.1">GPIO20</text>
<text x="168.6" y="63.1">SDA</text>
<text x="169.6" y="65.7">SCL</text>
<text x="194.7" y="65.7">GPIO10</text>
<text x="196" y="60.6">GPIO8</text>
<text x="268.1" y="65.7">GPIO9</text>
<text x="268.1" y="63.1">GPIO18</text>
<text x="268.1" y="60.6">GPIO19</text>
<text x="194.7" y="68.2">GPIO11</text>
<text x="16.2" y="78.6" transform="rotate(-90 16.2 78.6)">GPIO11</text>
<text x="51.7" y="78.6" transform="rotate(-90 51.7 78.6)">GPIO10</text>
<text x="83.5" y="78.6" transform="rotate(-90 83.5 78.6)">GPIO5</text>
<text x="169.1" y="81.7">SDA</text>
<text x="10.3" y="85.8">B</text>
<text x="170.1" y="84.2">SCL</text>
<text x="222.9" y="87.8">GPIO0</text>
<text x="247.4" y="87.8">DA</text>
<text x="285.3" y="85.8">B</text>
<text x="62.9" y="125.4">GPIO20</text>
<text x="62.9" y="120.3">GPIO21</text>
<text x="207.4" y="122.8">GPIO4</text>
<text x="207.4" y="125.4">GPIO5</text>
<text x="273.2" y="120.3">GPIO16</text>
<text x="273.2" y="125.4">GPIO15</text>
<text x="273.2" y="122.8">GPIO17</text>
<text x="62.9" y="130.5">GPIO19</text>
<text x="122.1" y="129.9">ECHO</text>
<text x="122.1" y="127.4">TRIG</text>
<text x="201.9" y="127.9">SDA</text>
<text x="202.9" y="130.5">SCL</text>
<text x="273.2" y="130.5">GPIO22</text>
<text x="273.2" y="127.9">GPIO23</text>
<text x="10.3" y="135.8">C</text>
<text x="62.9" y="135.5">GPIO18</text>
<text x="207.4" y="133">GPIO0</text>
<text x="207.4" y="135.5">GPIO1</text>
<text x="273.2" y="135.5">GPIO20</text>
<text x="273.2" y="133">GPIO21</text>
<text x="285.3" y="135.8">C</text>
<text x="129" y="143.9">TRIG</text>
<text x="137.8" y="143.9">GPIO2</text>
<text x="206.2" y="143.2">GPIO11</text>
<text x="206.2" y="140.6">GPIO10</text>
<text x="207.4" y="138.1">GPIO8</text>
<text x="273.2" y="143.2">GPIO9</text>
<text x="273.2" y="140.6">GPIO18</text>
<text x="273.2" y="138.1">GPIO19</text>
<text x="128.7" y="147.2">ECHO</text>
<text x="137.8" y="147.2">GPIO3</text>
<text x="207.4" y="145.7">GPIO2</text>
<text x="207.4" y="148.2">GPIO3</text>
<text x="273.2" y="148.2">GPIO13</text>
<text x="273.2" y="150.8">GPIO12</text>
<text x="155.9" y="177.7">GPIO2</text>
<text x="10.3" y="185.8">D</text>
<text x="285.3" y="185.8">D</text>
<text x="35" y="199.8">1</text>
<text x="85" y="199.8">2</text>
<text x="135" y="199.8">3</text>
<text x="185" y="199.8">4</text>
<text x="235" y="199.8">5</text>
<text x="285" y="199.8">6</text>
</g>
<g font-size="1.8" fill="#006464">
<text x="32.7" y="14.8">+3.3V</text>
<text x="70.8" y="14.8">+3.3V</text>
<text x="169.8" y="15">+3.3V</text>
<text x="201.6" y="16.1">+3.3V</text>
<text x="216" y="17.3">J1</text>
<text x="227.9" y="16.1">+5V</text>
<text x="242.2" y="16.1">+3.3V</text>
<text x="259.2" y="17.3">J2</text>
<text x="273.6" y="16.1">+5V</text>
<text x="24.1" y="22.4">SW1A</text>
<text x="62.2" y="22.4">SW2A</text>
<text x="164.4" y="22.7">GND</text>
<text x="181.6" y="23.3">J4</text>
<text x="206.4" y="19.9">Conn_02x20_Odd_Even</text>
<text x="249.6" y="19.9">Conn_02x20_Odd_Even</text>
<text x="255.2" y="21.3">1</text>
<text x="264.1" y="21.3">2</text>
<text x="21.2" y="25">SW_MEC_5E</text>
<text x="38.1" y="24.3">R1</text>
<text x="38.1" y="26.9">10k</text>
<text x="40.7" y="28.8">1k</text>
<text x="59.3" y="25">SW_MEC_5E</text>
<text x="76.2" y="24.3">R6</text>
<text x="76.2" y="26.9">10k</text>
<text x="78.8" y="28.8">1k</text>
<text x="40.6" y="31.6">R2</text>
<text x="78.7" y="31.6">R7</text>
<text x="165.1" y="31.3">Conn_01x04_Socket</text>
<text x="169.1" y="34.6">+3.3V</text>
<text x="14.5" y="40.2">GND</text>
<text x="39.4" y="37">C1</text>
<text x="39.4" y="39.6">100nF</text>
<text x="52.6" y="40.2">GND</text>
<text x="77.5" y="37">C2</text>
<text x="77.5" y="39.6">100nF</text>
<text x="164.9" y="40.4">GND</text>
<text x="33.6" y="46.5">GND</text>
<text x="71.7" y="46.5">GND</text>
<text x="182.1" y="42.4">J5</text>
<text x="165.1" y="49.8">Conn_01x04_Socket</text>
<text x="169.6" y="52.9">+3.3V</text>
<text x="32.7" y="54.2">+3.3V</text>
<text x="65.7" y="54.2">+3.3V</text>
<text x="98.7" y="54.2">+3.3V</text>
<text x="39.4" y="62.7">D1</text>
<text x="39.4" y="65.3">LED</text>
<text x="72.4" y="62.7">D2</text>
<text x="72.4" y="65.3">LED</text>
<text x="105.4" y="62.7">D3</text>
<text x="105.4" y="65.3">LED</text>
<text x="164.1" y="60.5">GND</text>
<text x="182.6" y="61.2">J6</text>
<text x="36.6" y="71.1" transform="rotate(-90 36.6 71.1)">R3</text>
<text x="69.7" y="71.9" transform="rotate(-90 69.7 71.9)">R14</text>
<text x="102.7" y="71.6" transform="rotate(-90 102.7 71.6)">R17</text>
<text x="164.6" y="68.6">Conn_01x04_Socket</text>
<text x="170.1" y="71.4">+3.3V</text>
<text x="38.1" y="72.6">680R</text>
<text x="71.1" y="72.6">680R</text>
<text x="104.1" y="72.6">680R</text>
<text x="19.8" y="79.1">10k</text>
<text x="20.3" y="81.1">R4</text>
<text x="39.4" y="80.2">Q1</text>
<text x="39.4" y="82.7">2N7002</text>
<text x="55.2" y="81.1">R13</text>
<text x="55.4" y="79.1">10k</text>
<text x="72.4" y="80.2">Q2</text>
<text x="72.4" y="82.7">2N7002</text>
<text x="87" y="80.8">R16</text>
<text x="87.1" y="79.1">10k</text>
<text x="105.4" y="80.2">Q3</text>
<text x="105.4" y="82.7">2N7002</text>
<text x="164.6" y="79.1">GND</text>
<text x="183.1" y="79.7">J8</text>
<text x="205" y="78.3">GND</text>
<text x="226.6" y="78.3">GND</text>
<text x="246.9" y="79.6">GND</text>
<text x="18.9" y="85.1" transform="rotate(-90 18.9 85.1)">R5</text>
<text x="20.9" y="86.4" transform="rotate(-90 20.9 86.4)">330k</text>
<text x="54.4" y="85.6" transform="rotate(-90 54.4 85.6)">R12</text>
<text x="56.5" y="86.4" transform="rotate(-90 56.5 86.4)">330k</text>
<text x="86.2" y="85.8" transform="rotate(-90 86.2 85.8)">R15</text>
<text x="88.2" y="86.4" transform="rotate(-90 88.2 86.4)">330k</text>
<text x="165.6" y="86.7">Conn_01x04_Socket</text>
<text x="234.3" y="87.9">R27</text>
<text x="234.4" y="85.9">10k</text>
<text x="15.8" y="93.5">GND</text>
<text x="33.6" y="93.5">GND</text>
<text x="51.3" y="93.5">GND</text>
<text x="66.6" y="93.5">GND</text>
<text x="83.1" y="93.5">GND</text>
<text x="99.6" y="93.5">GND</text>
<text x="246.4" y="92.6">C9</text>
<text x="246.4" y="95.2">100nF</text>
<text x="26.7" y="98.9">+5V</text>
<text x="66.9" y="99.4">+3.3V</text>
<text x="32.5" y="105.9">C5</text>
<text x="46.8" y="103.9">+5V +3.3V</text>
<text x="73.7" y="106.4">C8</text>
<text x="240.6" y="104.7">GND</text>
<text x="30.5" y="111.6">GND</text>
<text x="32.5" y="108.4">100nF</text>
<text x="71.7" y="112.1">GND</text>
<text x="73.7" y="108.9">100nF</text>
<text x="201.6" y="111.3">+3.3V</text>
<text x="229.1" y="113.9">ESP32-C6-DevKitC-1</text>
<text x="238.7" y="111.3">U1</text>
<text x="49.6" y="117.3" transform="rotate(-90 49.6 117.3)">VCCB</text>
<text x="54.7" y="117.1" transform="rotate(-90 54.7 117.1)">VCCA</text>
<text x="55.8" y="115.1">OE</text>
<text x="135.4" y="118.7">+5V</text>
<text x="218.2" y="117.7">3V3</text>
<text x="257.9" y="117.7">GND</text>
<text x="14.1" y="121.2">Conn_01x04_Socket</text>
<text x="44.2" y="125.3">B2</text>
<text x="44.2" y="120.2">B1</text>
<text x="56" y="120.2">A1</text>
<text x="56" y="125.3">A2</text>
<text x="218.2" y="120.2">EN/RESET</text>
<text x="218.2" y="122.7">GPIO4/MTMS</text>
<text x="218.2" y="125.3">GPIO5/MTDI</text>
<text x="247.2" y="122.7">GPIO17/U0RXD</text>
<text x="247.5" y="120.2">GPIO16/U0TXD</text>
<text x="249.2" y="125.3">GPIO15/JTAG</text>
<text x="23.8" y="128.5">J9</text>
<text x="44.2" y="130.4">B3</text>
<text x="56" y="130.4">A3</text>
<text x="132.5" y="130.1">R26</text>
<text x="149.4" y="128">J7</text>
<text x="218.2" y="127.8">GPIO6</text>
<text x="218.2" y="130.4">GPIO7</text>
<text x="254.9" y="130.4">GPIO22</text>
<text x="254.9" y="127.8">GPIO23</text>
<text x="44.2" y="135.4">B4</text>
<text x="56" y="135.4">A4</text>
<text x="128.6" y="135.9" transform="rotate(-90 128.6 135.9)">10k</text>
<text x="130.6" y="136" transform="rotate(-90 130.6 136)">R25</text>
<text x="132.6" y="132.1">5k1</text>
<text x="142.5" y="135.2">Conn_01x04_Socket</text>
<text x="218.2" y="132.9">GPIO0</text>
<text x="218.2" y="135.4">GPIO1</text>
<text x="218.2" y="138">GPIO8/BOOT</text>
<text x="254.9" y="138">GPIO19</text>
<text x="254.9" y="135.4">GPIO20</text>
<text x="254.9" y="132.9">GPIO21</text>
<text x="52.1" y="141.7" transform="rotate(-90 52.1 141.7)">GND</text>
<text x="123.7" y="140">GND</text>
<text x="132.1" y="139.8">GND</text>
<text x="218.2" y="140.5">GPIO10</text>
<text x="218.2" y="143.1">GPIO11</text>
<text x="249.8" y="143.1">GPIO9/BOOT</text>
<text x="254.9" y="140.5">GPIO18</text>
<text x="35.1" y="144.6">TXB0104PW</text>
<text x="46.7" y="145.6">U2</text>
<text x="53.1" y="146.9">GND</text>
<text x="201.2" y="146.9">+5V</text>
<text x="218.2" y="145.6">GPIO2</text>
<text x="218.2" y="148.1">GPIO3</text>
<text x="245.9" y="148.1">GPIO13/USB_D+</text>
<text x="257.9" y="145.6">GND</text>
<text x="15.8" y="154.5">+5V</text>
<text x="26.2" y="154.5">+BATT</text>
<text x="218.2" y="150.7">5V</text>
<text x="218.2" y="153.2">GND</text>
<text x="218.2" y="155.8">NC</text>
<text x="245.9" y="150.7">GPIO12/USB_D-</text>
<text x="257.9" y="153.2">GND</text>
<text x="259.1" y="155.8">NC</text>
<text x="93.3" y="158.3">+5V</text>
<text x="33" y="167.8">Q5</text>
<text x="71.7" y="162.1">+5V</text>
<text x="75.6" y="167.2">U3</text>
<text x="84.6" y="162.1">+BATT</text>
<text x="99.1" y="166.9">D6</text>
<text x="132.1" y="165.3">+BATT</text>
<text x="201.2" y="163.4">GND</text>
<text x="267.2" y="162.1">GND</text>
<text x="33" y="170.4">DMG2301L</text>
<text x="46.3" y="172.3">+5V</text>
<text x="53.3" y="169.7">MCP73831-2-OT</text>
<text x="77.2" y="173.5">V_{BAT}</text>
<text x="99.1" y="169.4">LED</text>
<text x="137.2" y="172.3">R8</text>
<text x="150.8" y="172.5">J10</text>
<text x="66.5" y="178.6">PROG</text>
<text x="74.5" y="179.8" transform="rotate(-90 74.5 179.8)">V_{SS} V_{DD}</text>
<text x="76.4" y="178.6">STAT</text>
<text x="97.8" y="174.2">R23</text>
<text x="97.8" y="176.7">680R</text>
<text x="109" y="179.6">J3</text>
<text x="117.9" y="175.8">+BATT</text>
<text x="137.2" y="174.8">330k</text>
<text x="150.8" y="175.1">Conn_01x02_Pin</text>
<text x="20.3" y="185.6">R21</text>
<text x="33" y="185.6">C6</text>
<text x="62.2" y="185.6">R24</text>
<text x="82.6" y="185">C7</text>
<text x="99.1" y="183.4">D5</text>
<text x="99.1" y="185.9">LED</text>
<text x="137.2" y="180.8">R9</text>
<text x="137.2" y="183.3">330k</text>
<text x="147.6" y="180.8">C3</text>
<text x="147.6" y="183.3">100nF</text>
<text x="20.3" y="188.2">100k</text>
<text x="33" y="188.2">10uF</text>
<text x="62.2" y="188.2">5k1</text>
<text x="82.6" y="187.5">10uF</text>
<text x="97.8" y="190.7">R22</text>
<text x="104.7" y="187.5">Conn_01x02_Pin</text>
<text x="134.9" y="188.7">GND</text>
<text x="15.8" y="195.1">GND</text>
<text x="27.2" y="195.1">GND</text>
<text x="57.7" y="196.4">GND</text>
<text x="71.7" y="196.4">GND</text>
<text x="85.6" y="196.4">GND</text>
<text x="97.1" y="196.4">GND</text>
<text x="97.8" y="193.2">680R</text>
<text x="118.9" y="192.3">GND</text>
</g>
<g font-size="1.8" fill="#a90000">
<text x="176.5" y="19.1">1</text>
<text x="176.5" y="21.6">2</text>
<text x="212.1" y="21.3">1</text>
<text x="212.1" y="23.9">3</text>
<text x="220.9" y="21.3">2</text>
<text x="220.9" y="23.9">4</text>
<text x="255.2" y="23.9">3</text>
<text x="264.1" y="23.9">4</text>
<text x="176.5" y="24.1">3</text>
<text x="176.5" y="26.7">4</text>
<text x="212.1" y="26.4">5</text>
<text x="212.1" y="29">7</text>
<text x="220.9" y="26.4">6</text>
<text x="220.9" y="29">8</text>
<text x="255.2" y="26.4">5</text>
<text x="255.2" y="29">7</text>
<text x="264.1" y="26.4">6</text>
<text x="264.1" y="29">8</text>
<text x="22.2" y="32.4">1</text>
<text x="29.8" y="32.4">2</text>
<text x="60.3" y="32.4">1</text>
<text x="67.9" y="32.4">2</text>
<text x="211.5" y="34">11</text>
<text x="212.1" y="31.5">9</text>
<text x="220.3" y="31.5">10</text>
<text x="220.3" y="34">12</text>
<text x="254.6" y="34">11</text>
<text x="255.2" y="31.5">9</text>
<text x="263.5" y="31.5">10</text>
<text x="263.5" y="34">12</text>
<text x="177" y="38.1">1</text>
<text x="177" y="40.6">2</text>
<text x="211.5" y="36.6">13</text>
<text x="211.5" y="39.1">15</text>
<text x="211.5" y="41.7">17</text>
<text x="220.3" y="36.6">14</text>
<text x="220.3" y="39.1">16</text>
<text x="220.3" y="41.7">18</text>
<text x="254.6" y="36.6">13</text>
<text x="254.6" y="39.1">15</text>
<text x="254.6" y="41.7">17</text>
<text x="263.5" y="36.6">14</text>
<text x="263.5" y="39.1">16</text>
<text x="263.5" y="41.7">18</text>
<text x="177" y="43.2">3</text>
<text x="177" y="45.7">4</text>
<text x="211.5" y="44.2">19</text>
<text x="211.5" y="46.7">21</text>
<text x="220.3" y="44.2">20</text>
<text x="220.3" y="46.7">22</text>
<text x="254.6" y="44.2">19</text>
<text x="254.6" y="46.7">21</text>
<text x="263.5" y="44.2">20</text>
<text x="263.5" y="46.7">22</text>
<text x="211.5" y="49.3">23</text>
<text x="211.5" y="51.8">25</text>
<text x="220.3" y="49.3">24</text>
<text x="220.3" y="51.8">26</text>
<text x="254.6" y="49.3">23</text>
<text x="254.6" y="51.8">25</text>
<text x="263.5" y="49.3">24</text>
<text x="263.5" y="51.8">26</text>
<text x="177.5" y="56.9">1</text>
<text x="177.5" y="59.4">2</text>
<text x="211.5" y="54.4">27</text>
<text x="211.5" y="56.9">29</text>
<text x="211.5" y="59.4">31</text>
<text x="220.3" y="54.4">28</text>
<text x="220.3" y="56.9">30</text>
<text x="220.3" y="59.4">32</text>
<text x="254.6" y="54.4">27</text>
<text x="254.6" y="56.9">29</text>
<text x="254.6" y="59.4">31</text>
<text x="263.5" y="54.4">28</text>
<text x="263.5" y="56.9">30</text>
<text x="263.5" y="59.4">32</text>
<text x="177.5" y="62">3</text>
<text x="177.5" y="64.5">4</text>
<text x="211.5" y="62">33</text>
<text x="211.5" y="64.5">35</text>
<text x="220.3" y="62">34</text>
<text x="220.3" y="64.5">36</text>
<text x="254.6" y="62">33</text>
<text x="254.6" y="64.5">35</text>
<text x="263.5" y="62">34</text>
<text x="263.5" y="64.5">36</text>
<text x="211.5" y="67.1">37</text>
<text x="211.5" y="69.6">39</text>
<text x="220.3" y="67.1">38</text>
<text x="220.3" y="69.6">40</text>
<text x="254.6" y="67.1">37</text>
<text x="254.6" y="69.6">39</text>
<text x="263.5" y="67.1">38</text>
<text x="263.5" y="69.6">40</text>
<text x="35.3" y="76.9" transform="rotate(-90 35.3 76.9)">3</text>
<text x="68.3" y="76.9" transform="rotate(-90 68.3 76.9)">3</text>
<text x="101.3" y="76.9" transform="rotate(-90 101.3 76.9)">3</text>
<text x="178" y="75.4">1</text>
<text x="178" y="78">2</text>
<text x="28.5" y="79.8">1</text>
<text x="61.6" y="79.8">1</text>
<text x="94.6" y="79.8">1</text>
<text x="178" y="80.5">3</text>
<text x="178" y="83.1">4</text>
<text x="35.3" y="84.5" transform="rotate(-90 35.3 84.5)">2</text>
<text x="68.3" y="84.5" transform="rotate(-90 68.3 84.5)">2</text>
<text x="101.3" y="84.5" transform="rotate(-90 101.3 84.5)">2</text>
<text x="48.5" y="111.8" transform="rotate(-90 48.5 111.8)">14</text>
<text x="53.6" y="111.2" transform="rotate(-90 53.6 111.2)">1</text>
<text x="41.1" y="119.1">13</text>
<text x="59.5" y="119.1">2</text>
<text x="59.5" y="114">8</text>
<text x="215.2" y="119.1">2</text>
<text x="215.2" y="116.6">1</text>
<text x="262.9" y="119.1">31</text>
<text x="262.9" y="116.6">32</text>
<text x="29.9" y="125.5">3</text>
<text x="29.9" y="122.9">4</text>
<text x="41.1" y="124.2">12</text>
<text x="59.5" y="124.2">3</text>
<text x="144.2" y="123.7">1</text>
<text x="215.2" y="121.7">3</text>
<text x="215.2" y="124.2">4</text>
<text x="262.9" y="124.2">29</text>
<text x="262.9" y="121.7">30</text>
<text x="29.9" y="130.6">1</text>
<text x="29.9" y="128">2</text>
<text x="41.1" y="129.3">11</text>
<text x="59.5" y="129.3">4</text>
<text x="144.2" y="126.2">2</text>
<text x="144.2" y="128.8">3</text>
<text x="144.2" y="131.3">4</text>
<text x="215.2" y="126.7">5</text>
<text x="215.2" y="129.3">6</text>
<text x="215.2" y="131.8">7</text>
<text x="262.9" y="131.8">26</text>
<text x="262.9" y="129.3">27</text>
<text x="262.9" y="126.7">28</text>
<text x="41.1" y="134.4">10</text>
<text x="59.5" y="134.4">5</text>
<text x="215.2" y="134.4">8</text>
<text x="215.2" y="136.9">9</text>
<text x="262.9" y="136.9">24</text>
<text x="262.9" y="134.4">25</text>
<text x="214.6" y="139.4">10</text>
<text x="214.6" y="142">11</text>
<text x="262.9" y="142">22</text>
<text x="262.9" y="139.4">23</text>
<text x="51.1" y="144.2" transform="rotate(-90 51.1 144.2)">7</text>
<text x="214.6" y="149.6">14</text>
<text x="214.6" y="144.5">12</text>
<text x="214.6" y="147.1">13</text>
<text x="262.9" y="149.6">19</text>
<text x="262.9" y="147.1">20</text>
<text x="262.9" y="144.5">21</text>
<text x="214.6" y="152.1">15</text>
<text x="214.6" y="154.7">16</text>
<text x="262.9" y="154.7">17</text>
<text x="262.9" y="152.1">18</text>
<text x="22.2" y="167.4">1</text>
<text x="29" y="164.5" transform="rotate(-90 29 164.5)">3</text>
<text x="29" y="172.1" transform="rotate(-90 29 172.1)">2</text>
<text x="73.4" y="169.6" transform="rotate(-90 73.4 169.6)">4</text>
<text x="81.9" y="172.5">3</text>
<text x="64.1" y="177.5">5</text>
<text x="81.9" y="177.5">1</text>
<text x="147.1" y="175.5" transform="rotate(-90 147.1 175.5)">2</text>
<text x="149.6" y="175.5" transform="rotate(-90 149.6 175.5)">1</text>
<text x="73.4" y="182.3" transform="rotate(-90 73.4 182.3)">2</text>
<text x="112" y="182.4">1</text>
<text x="112" y="184.9">2</text>
</g>
<text font-size="1.8" fill="#0000c2" x="281.9" y="61" transform="rotate(-90 281.9 61)">pantalla</text>
</svg>
